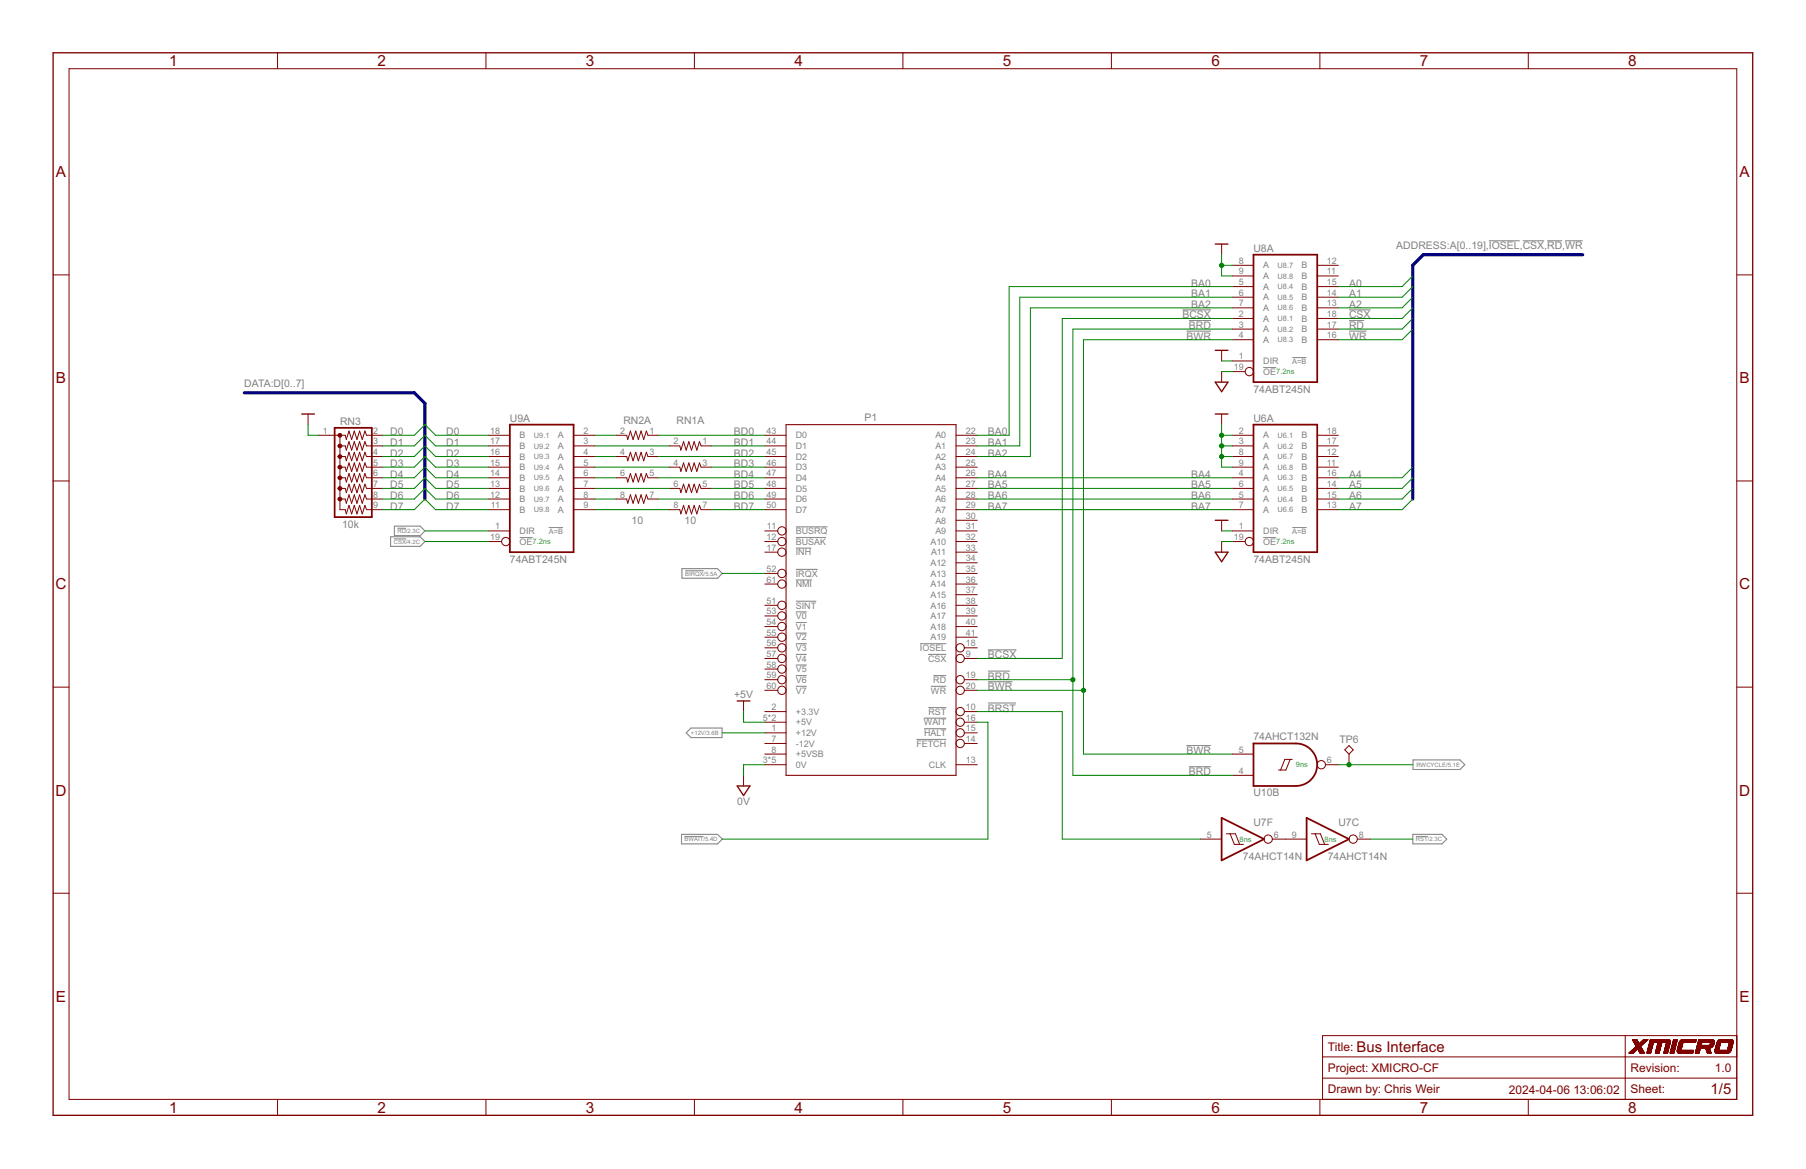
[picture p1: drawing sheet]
<svg xmlns="http://www.w3.org/2000/svg" width="432mm" height="279mm" viewBox="0 0 432 279" stroke-linecap="round" stroke-linejoin="round" font-family="sans-serif">
<g fill="none" stroke="#808080" stroke-width=".24">
<path d="M356 57.6h7.4M364.1 57.6h5.1M369.9 57.6h3.6M374.2 57.6h4.2M282.7 74.1h6.8M283.7 79.1h5.8M284.3 76.6h5.2M322.5 76.6h3.6M322.5 79.1h4.2M322.5 74.1h5.2M302 87.8h3.1M309 85.5h3.4"/>
<path d="M94.2 128.8h2.9M95 126.3h2.1M124.2 128.5h3.1M131.2 126.1h3.4M163.9 136.4h4.3M190.3 136.1h5.2M190.3 138.6h3.9M190.3 128.5h7.2M190.3 125.9h7.6M190.3 131h3.7M302 128.5h3.1M309 126.1h3.4"/>
<path d="M190.3 153.9h2.6M190.3 143.7h4.9M190.3 156.4h2.6M190.3 158.9h2.6M190.3 151.3h2.6M190.3 148.8h2.6M190.3 146.2h2.6M220 153.9h6.3M221.9 156.4h4.4M236.2 155.3h6.8M190.3 164h2.6M190.3 161.5h2.6"/>
<path d="M219.1 176.7h7.2M220.9 171.6h5.4M220.9 174.2h5.4M222 169.1h4.3M222.6 164h3.7M223.2 161.5h3.1M236.2 168h6.7M236.2 160.4h5.3M236.2 162.9h5.9M283.7 178.2h5.8M163.6 199.9h4.6M284.3 183.3h5.2"/>
<path d="M338.5 199.9h2.9"/>
</g>
<path d="M93.4 128.3h7.1l1.1 1.1-1.1 1.2h-7.1zM94.3 125.8h6.2l1.1 1.1-1.1 1.1h-6.2zM163 135.9h8.6l1.1 1.2-1.1 1.1h-8.6zM164.1 175.2l1.1-1.2h7.4v2.3h-7.4zM162.9 199.4h8.7l1.1 1.2-1.1 1.1h-8.7zM337.8 199.4h7l1.1 1.2-1.1 1.1h-7zM337.8 181.6h11.3l1.1 1.2-1.1 1.1h-11.3z" fill="none" stroke="#808080" stroke-width=".25"/>
<g fill="none" stroke="#800000" stroke-width=".24">
<path d="M16.5 16.4h398.7v246.4h-398.7zM66.4 12.6v3.8M116.2 12.6v3.8M166 12.6v3.8M215.9 12.6v3.8M265.7 12.6v3.8M315.6 12.6v3.8M365.4 12.6v3.8M292.1 58.3v2.6M12.7 65.7h3.8M294.6 68.5h5.1M294.6 71h5.1"/>
<path d="M294.6 73.6h5.1M294.6 66h5.1M294.6 63.4h5.1M294.6 76.1h5.1M294.6 78.7h5.1M314.9 68.5h5.1M314.9 71h5.1M314.9 73.6h5.1M314.9 66h5.1M314.9 63.4h5.1M314.9 76.1h5.1M314.9 78.7h5.1"/>
<path d="M415.2 65.7h3.9M73.7 99v2.5M292.1 83.7v2.6M292.1 88.8v2.5M292.1 99v2.5M294.6 86.3h5.1M294.6 88.8h3.1M294.6 81.2h5.1M314.9 81.2h5.1M12.7 115h3.8M76.2 104h6.3l.3 1.1 .6-2.1 .7 2.1 .6-2.1 .6 2.1 .7-2.1 .6 2.1 .6-2.1 .4 1h3.8M81.3 106.6h1.2l.3 1 .6-2 .7 2 .6-2 .6 2 .7-2 .6 2 .6-2 .4 1h3.8"/>
<path d="M81.3 109.1h1.2l.3 1 .6-2 .7 2 .6-2 .6 2 .7-2 .6 2 .6-2 .4 1h3.8M81.3 111.7h1.2l.3 1 .6-2.1 .7 2.1 .6-2.1 .6 2.1 .7-2.1 .6 2.1 .6-2.1 .4 1.1h3.8M81.3 114.2h1.2l.3 1 .6-2 .7 2 .6-2 .6 2 .7-2 .6 2 .6-2 .4 1h3.8M81.3 116.7h1.2l.3 1.1 .6-2.1 .7 2.1 .6-2.1 .6 2.1 .7-2.1 .6 2.1 .6-2.1 .4 1h3.8M81.3 119.3h1.2l.3 1 .6-2 .7 2 .6-2 .6 2 .7-2 .6 2 .6-2 .4 1h3.8M81.3 104v17.8h1.2l.3 1 .6-2 .7 2 .6-2 .6 2 .7-2 .6 2 .6-2 .4 1h3.8M116.8 104h5.1M116.8 106.6h5.1M116.8 109.1h5.1M116.8 111.7h5.1M116.8 114.2h5.1M116.8 116.7h5.1"/>
<path d="M116.8 119.3h5.1M137.1 104h5.1M137.1 106.6h5.1M137.1 109.1h5.1M137.1 111.7h5.1M137.1 114.2h5.1M137.1 116.7h5.1M137.1 119.3h5.1M147.3 104h2.5l.3 1.1 .6-2.1 .7 2.1 .6-2.1 .6 2.1 .7-2.1 .6 2.1 .6-2.1 .4 1h2.6M147.3 109.1h2.5l.3 1 .6-2 .7 2 .6-2 .6 2 .7-2 .6 2 .6-2 .4 1h2.6M147.3 114.2h2.5l.3 1 .6-2 .7 2 .6-2 .6 2 .7-2 .6 2 .6-2 .4 1h2.6M147.3 119.3h2.5l.3 1 .6-2 .7 2 .6-2 .6 2 .7-2 .6 2 .6-2 .4 1h2.6"/>
<path d="M160 106.6h2.5l.3 1 .6-2 .7 2 .6-2 .6 2 .7-2 .6 2 .6-2 .4 1h2.6M160 111.7h2.5l.3 1 .6-2.1 .7 2.1 .6-2.1 .6 2.1 .7-2.1 .6 2.1 .6-2.1 .4 1.1h2.6M160 116.7h2.5l.3 1.1 .6-2.1 .7 2.1 .6-2.1 .6 2.1 .7-2.1 .6 2.1 .6-2.1 .4 1h2.6M182.9 104h5M182.9 106.6h5M182.9 109.1h5M182.9 111.7h5M182.9 114.2h5M182.9 116.7h5M182.9 119.3h5M228.6 104h5.1M228.6 106.6h5.1"/>
<path d="M228.6 109.1h5.1M228.6 111.7h5.1M228.6 114.2h5.1M228.6 116.7h5.1M228.6 119.3h5.1M294.6 104h5.1M294.6 106.6h5.1M294.6 109.1h5.1M294.6 111.7h5.1M294.6 114.2h5.1M294.6 116.7h5.1M294.6 119.3h5.1"/>
<path d="M314.9 104h5.1M314.9 106.6h5.1M314.9 109.1h5.1M314.9 111.7h5.1M314.9 114.2h5.1M314.9 116.7h5.1M314.9 119.3h5.1M415.2 115h3.9M116.8 121.8h5.1M116.8 126.9h5.1M116.8 129.4h3.1M137.1 121.8h5.1"/>
<path d="M160 121.8h2.5l.3 1 .6-2 .7 2 .6-2 .6 2 .7-2 .6 2 .6-2 .4 1h2.6M182.9 121.8h5M182.9 126.9h3.1M182.9 129.4h3.1M182.9 132h3.1M182.9 137.1h3.1M182.9 139.6h3.1M228.6 121.8h5.1M228.6 124.4h5.1M228.6 126.9h5.1M228.6 129.4h5.1M228.6 132h5.1"/>
<path d="M228.6 134.5h5.1M228.6 137.1h5.1M228.6 139.6h5.1M292.1 124.4v2.5M292.1 129.4v2.6M294.6 121.8h5.1M294.6 126.9h5.1M294.6 129.4h3.1M314.9 121.8h5.1M182.9 154.8h3.1M182.9 144.7h3.1M182.9 157.4h3.1"/>
<path d="M182.9 159.9h3.1M182.9 152.3h3.1M182.9 149.8h3.1M182.9 147.2h3.1M228.6 144.7h5.1M228.6 142.1h5.1M228.6 152.3h5.1M228.6 149.8h5.1M228.6 147.2h5.1M230.6 154.8h3.1M230.6 157.4h3.1M12.7 164.2h3.8"/>
<path d="M177.8 167.5v2.6M182.9 175.2h5M182.9 177.7h5M182.9 165h3.1M182.9 162.5h3.1M182.9 172.6h5M182.9 170.1h5M230.6 175.2h3.1M230.6 177.7h3.1M230.6 165h3.1M230.6 162.5h3.1M230.6 172.6h3.1"/>
<path d="M230.6 170.1h3.1M321.5 179.2l1-1 1.1 1-1.1 1zM415.2 164.2h3.9M177.8 185.3v2.6M182.9 182.8h5M182.9 180.2h5M228.6 182.8h5.1M293.2 199.3h2.2l1 2.5M294.1 199.3l1 2.5h2.2M294.6 180.2h5.1M294.6 185.3h5.1M308.5 181.5l-1.1 2.5h-1.7"/>
<path d="M309 181.5h-1.8l-1 2.5M313.5 199.3h2.2l1 2.5M314.4 199.3l1 2.5h2.2M316.9 182.8h3.1M322.5 180.2v2.6M12.7 213.5h3.8M287 200.6h5.1M304.2 200.6h8.2M324.5 200.6h3.1M415.2 213.5h3.9M316.2 252.6h99M316.2 257.7h99"/>
<path d="M388.6 247.5v15.3M390.3 248.5l1.1 .1M390.4 248.6h1M390.4 248.6l1.1 .1M390.4 248.7h1.1M390.5 248.8h1M390.5 251.7h-1l1.7-1.6-.9-1.6h1.1l.5 1 1.1-1h1l-1.8 1.6 1 1.6h-1.1l-.5-1-1.1 1M390.5 248.8l1.1 .1M390.5 251.6l-1 .1M390.5 248.9h1.1M390.6 248.9l1 .1M390.6 251.6h-1"/>
<path d="M390.6 249h1M390.6 250.7h2M390.6 249l1.1 .1M390.7 251.5h-1M390.7 249.1h1M390.7 250.6h1.8M390.7 249.2h1.1M390.7 249.2l1.1 .1M390.8 251.4l-1.1 .1M390.8 250.5h1.7M390.8 249.3h1M390.8 249.3l1 .1"/>
<path d="M390.8 251.4h-1M390.8 249.4h1.1M390.9 251.3l-1 .1M390.9 249.5h2M390.9 250.4h1.5M390.9 249.5h1.9M390.9 251.3h-1M391 250.3h1.4M391 251.2h-1M391 250.3h1.3M391 249.8h1.6M391.1 251.1l-1 .1"/>
<path d="M391.1 249.8h1.4M391.1 250.2h1.2M391.1 251.1h-1M391.1 250h1.3M391.2 251l-1 .1M391.2 250.2h1.1M391.2 250h1.1M391.2 250.1h1.1M391.2 251h-1M391.3 250.9l-1 .1M391.4 250.8l-1 .1M391.5 250.8h-1.1"/>
<path d="M391.5 250.7l-1 .1M391.6 250.7h1M391.6 250.8h1.1M391.6 250.8l1.1 .1M391.7 250.9h1M391.7 251h1.1M391.8 251h1M391.8 251.1h1M391.8 251.1l1.1 .1M391.9 251.2h1M391.9 251.3h1M391.9 251.3h1.1"/>
<path d="M391.9 251.4h1.1M392 251.4l1 .1M392 251.5h1.1M392 251.6h1.1M392.1 251.6l1 .1M392.5 249.9h-1.4M392.6 250.7h-2M392.6 249.7h-1.6M392.7 249.7h-1.7M392.8 249.6h-1.9M393 249.4h-1.1M393 249.3l-1 .1"/>
<path d="M393.1 249.3h-1M393.1 249.2l-1 .1M393.2 249.2h-1M393.3 249.1l-1 .1M393.4 249l-1.1 .1M393.4 249h-1M393.5 248.9l-1 .1M393.6 248.9h-1.1M393.6 248.8l-1 .1M393.7 248.8h-1M393.8 248.7h-1.1M393.8 251.5h.9"/>
<path d="M393.8 248.6l-1 .1M393.8 251.4h.9M393.9 251.3h.9M393.9 248.6h-1.1M393.9 251.2h.9M393.9 251h.9M393.9 248.5l-1 .1M394 250.8h.9M394 250.6h.9M394.1 250.5h.8M394.1 250.4h.9M394.1 250.3h.9"/>
<path d="M394.1 250.2h.9M394.2 250.1h.9M394.2 250h.9M394.2 249.9h.9M394.3 249.7h.9M394.3 249.6h.9M394.3 249.5h.9M394.4 249.4h.8M394.4 249.3h.9M394.4 249.2h.9M394.4 249h5M394.5 249h4.9"/>
<path d="M394.5 248.9h4.9M394.5 248.8l4.9 .1M394.5 248.8h4.8M394.5 248.7h4.8M394.5 248.6l4.8 .1M394.6 248.6h4.6M394.6 248.5h4.5M394.6 248.5l-.8 3.2h.9l.6-2.5M394.7 251.6l-.9 .1M394.7 251.6h-.9M394.7 251.4h-.9M394.8 251.1l-.9 .1"/>
<path d="M394.8 251.1h-.9M394.8 251h-.9M394.9 250.9h-.9M394.9 250.7l-.9 .1M394.9 250.7h-.9M395 250.5h-.9M395 250.4h-.9M395 250.3h-.9M395.1 250h-.9M395.1 249.8l-.9 .1M395.2 249.8h-.9M395.2 249.6h-.9"/>
<path d="M395.3 249.3l-.9 .1M395.3 249.2h-.9M395.8 251.6h.9M395.9 251.4h.8M395.9 251.3h.9M395.9 251.1h.9M396 251h.9M396 250.9h.9M396 250.7h.9M396.1 250.5h.9M396.1 250.4h.9M396.1 250.3h.9"/>
<path d="M396.2 250.3h.8M396.2 250.1h.9M396.2 250h.9M396.3 249.9h.9M396.3 249.8h.9M396.3 249.7h.9M396.3 249.6h.9M396.4 249.4h.9M396.4 249.3h.9M396.4 249.2h.9M396.5 249.2l-.7 2.5h.9M396.7 251.5h-.9"/>
<path d="M396.7 251.4l-.9 .1M396.8 251.3h-.9M396.8 251.2h-.9M396.9 251l-.9 .1M396.9 250.8l-.9 .1M396.9 250.8h-.9M397 250.6l-1 .1M397 250.5l-.9 .1M397 250.4h-.9M397.1 250.2h-.9M397.1 250.1h-.9M397.1 250h-.9"/>
<path d="M397.2 249.9h-1M397.2 249.7h-.9M397.2 249.5l-.9 .1M397.3 249.5h-.9M397.3 249.2l-.9 .1M397.3 249.2l-.6 2.5M397.8 251.7h.9M397.8 251.6h.9M397.9 251.4h.9M397.9 251.2h.9M398 251.1h.8M398 251h.9"/>
<path d="M398.1 250.7h.8M398.1 250.5h.9M398.2 250.3h.8M398.2 250.3h.9M398.3 250h.8M398.3 249.8h.9M398.3 249.7h.9M398.4 249.6h.8M398.4 249.3h.9M398.5 249.2h.8M398.7 251.5h-.9M398.8 251.4l-.9 .1"/>
<path d="M398.8 251.3h-.9M398.8 251.2h-.9M398.9 251l-.9 .1M398.9 248.5h.2M398.9 250.9h-.9M398.9 250.8h-.9M399 250.6l-.9 .1M399 250.5l-.9 .1M399 250.4h-.9M399.1 250.2h-.9M399.1 248.5h.1M399.1 250.1h-.9"/>
<path d="M399.1 250h-.8M399.1 248.5l.1 .1M399.2 249.9h-.9M399.2 249.7h-.9M399.2 248.6l.1 .1M399.3 249.5h-.9M399.3 249.4h-.9M399.3 248.7v.1M399.3 249.2l-.9 .1M399.3 249.1l-4.9 .1M399.3 248.8l.1 .1M399.4 249.1l-.7 2.6h-.9l.7-2.5"/>
<path d="M399.4 251.5h.8M399.4 248.9v.2M399.4 251.5h.9M399.4 251.4h.9M399.4 251.3h.9M399.4 251.2h.9M399.5 251.1h.9M399.5 250.9h.9M399.5 250.8h.9M399.6 250.7h.9M399.6 250.6h.9M399.6 250.4h.9"/>
<path d="M399.7 250.3h.9M399.7 250.2h.9M399.7 250.1h.9M399.8 250h.8M399.8 249.9h.9M399.8 249.7h.9M399.9 249.5h.8M399.9 249.5h.9M399.9 249.4h.9M399.9 249.3h.9M400 249.1h.9M400 249h.9"/>
<path d="M400 248.9h.9M400.1 248.8h.9M400.1 248.6h.9M400.2 248.5h.8l-.8 3.2h-.9zM400.2 251.6l-.9 .1M400.2 251.6h-.8M400.3 251.3l-.9 .1M400.3 251.1l-.8 .1M400.4 251.1h-.9M400.4 251h-.9M400.4 250.9h-.9M400.5 250.7h-.9"/>
<path d="M400.5 250.5h-.9M400.5 250.4h-.9M400.6 250.3h-.9M400.6 250h-.8M400.7 249.8l-.9 .1M400.7 249.8h-.9M400.7 249.6h-.8M400.8 249.3l-.9 .1M400.9 249.2h-.9M400.9 249.1h-.9M400.9 248.9l-.9 .1M401 248.7h-.9"/>
<path d="M401 251.2v.1M401 251h3.9l-.2 .7-3.5-.1M401 251.3h3.8M401 251.2h3.8M401 251h.9M401 248.5l-.9 .1M401 251.3v.1M401 251v.2M401 251.4h3.8M401 251.4l.1 .1M401.1 251.4h3.7M401.1 251.5h3.7"/>
<path d="M401.1 250.7h.9M401.1 251.5l.1 .1M401.1 251.6h3.6M401.1 250.5h.9M401.2 250.5h.8M401.2 251.6h3.5M401.2 250.3h.9M401.2 250.1h.9M401.3 250.1h.8M401.3 249.9h.9M401.3 249.8h.9M401.4 249.7h.9"/>
<path d="M401.4 249.5h.9M401.4 249.4h.9M401.4 249.3h.9M401.4 249.3l-.4 1.7M401.5 249.2h.9M401.5 249.1l-.1 .2M401.6 249h3.8M401.6 249l-.1 .1M401.7 248.8h3.7M401.7 248.8l-.1 .2M401.7 248.8h3.8M401.8 248.7h3.7"/>
<path d="M401.9 248.6h3.6M401.9 250.9l-.9 .1M401.9 248.6l-.2 .2M402 250.8l-1 .1M402 250.8h-.9M402 250.6h-.9M402.1 250.4l-.9 .1M402.1 250.4h-.9M402.1 250.3h-.9M402.1 248.5h3.5l-.2 .7h-3.9M402.1 250.2h-.9M402.2 250h-.9"/>
<path d="M402.2 249.8h-.9M402.3 249.7h-1M402.3 249.6h-.9M402.3 248.5l-.4 .1M402.3 249.5l-.9 .1M402.3 249.3l-.9 .1M402.4 249.2h-.9M402.4 249.2l-.5 1.8M404.8 251.3l-3.8 .1M404.9 251.1l-3.9 .1M404.9 251.1h-3.9M405.3 251.7h.9"/>
<path d="M405.4 251.6h.9M405.4 249l-3.9 .1M405.4 251.4h.9M405.4 248.9h-3.8M405.5 251.2h.9M405.5 251.1h.9M405.5 248.7h-3.7M405.5 251h.9M405.5 248.5l-3.5 .1M405.6 250.9h.8M405.6 250.7h.9M405.8 249.8h3.9"/>
<path d="M405.8 249.8h.9M405.9 249.7h.9M405.9 249.6h.9M405.9 249.5h.9M405.9 249.4h.9M406 249.3h.8M406 249.3h.9M406 249.1h3.9M406 249h3.9M406.1 248.9h3.8M406.1 248.8l3.8 .1M406.1 248.8h3.8"/>
<path d="M406.1 248.7h3.7M406.1 248.6l3.7 .1M406.1 248.6h3.6M406.2 248.5l3.5 .1M406.2 248.5l-.9 3.2h.9l.3-1.2M406.2 248.5h3.4M406.2 248.5l.7 .7-.2 .7M406.3 251.5h-.9M406.3 251.4l-.9 .1M406.3 251.4h-.9M406.3 251.3h-.9M406.4 251.2h-.9"/>
<path d="M406.4 251l-.9 .1M406.4 251h-.9M406.5 250.8h-.9M406.5 250.7h-.9M406.5 250.6l-.9 .1M406.5 250.5l-.9 .1M406.8 249.7h-1M406.8 249.5l-.9 .1M406.8 249.3l-.8 .1M406.9 249.2h-.9M407.8 250.5h.9M407.8 250.6h.9"/>
<path d="M407.9 250.7h.8M407.9 250.7h.9M407.9 250.8h.9M407.9 250.9l1 .1M408 251h.9M408 251.1h.9M408.1 251.2h.9M408.1 251.3h.9M408.1 251.4h.9M408.1 251.4l.9 .1M408.2 251.5h.9M408.2 251.6h.9"/>
<path d="M408.2 251.6l.9 .1M408.9 250.5h-.2l.4 1.2h-.9l-.4-1.2M408.9 250.5h-3.2M408.9 249.5h.9M409 249.3h.8M409 249.2h.9M409 249.2l-.2 .7M409.1 250.4l-3.4 .1M409.2 250.4h-3.5M409.2 250.4l-.3 .1M409.3 250.3h-3.6M409.3 248.5l.5 .2"/>
<path d="M409.3 250.3l-.1 .1M409.4 250.2h-3.7M409.4 250.1h-3.7M409.5 250.1h-3.7M409.5 250.1l-.2 .2M409.6 250h-3.8M409.6 249.9h-3.8M409.7 249.9l-.2 .2M409.7 249.8h-.9M409.7 249.8v.1M409.7 249.7h-.8M409.7 249.7v.1"/>
<path d="M409.8 249.6h-.9M409.8 248.7l.1 .2M409.8 249.4h-.9M409.8 249.3l-.9 .1M409.9 249.2l-.9 .1M409.9 249.3l-.2 .4M409.9 249l-3.9 .1M409.9 248.9h-3.8M409.9 248.9v.2M409.9 249.1v.2M410 251.2v.2M410 251h3.9"/>
<path d="M410 251h.9M410 251v.2M410 251.4l.1 .1M410.1 250.9l-.1 .1M410.1 251.5h.1M410.1 250.7h.9M410.1 251.5v.1M410.1 251.6h3.4M410.1 250.5h.9M410.1 251.6h.1M410.2 250.5h.9M410.2 251.6h3.2"/>
<path d="M410.2 250.3h.9M410.2 251.6l.1 .1M410.2 250.2h.9M410.3 250h.9M410.3 251.7h2.9M410.3 251.7h.1M410.4 249.8h.8M410.4 249.7h.8M410.4 249.6h.9M410.4 249.5h.9M410.5 249.3h.9M410.5 249.3l-.4 1.6"/>
<path d="M410.5 249.1h3.9M410.6 249.1h3.8M410.6 249.1l-.1 .2M410.7 248.9l-.1 .2M410.9 248.7h3.4M410.9 248.6h3.4M411 250.8l-.9 .1M411 248.6l-.3 .3M411 250.8h-.9M411 250.7h-.9M411 250.6l-.9 .1M411 248.6h3.2"/>
<path d="M411 250.5l-.9 .1M411.1 250.4h-.9M411.1 250.3h-.9M411.1 248.5h3M411.1 250.1l-.8 .1M411.2 250.1h-.9M411.2 249.9h-.9M411.2 249.8l-.9 .1M411.3 249.7h-.9M411.3 249.6h-.9M411.3 249.4h-.9M411.3 248.5l-.3 .1"/>
<path d="M411.4 249.3l-.9 .1M411.4 249.2h-.9M411.5 248.5l-.6 2.5M413 250.9h.9M413.1 250.8h.9M413.1 250.6h.9M413.1 250.5h.9M413.2 250.4h.9M413.2 250.3h.9M413.2 250.2h.9M413.3 250.1h.8M413.3 250h.9"/>
<path d="M413.3 249.9h.9M413.4 249.7h.9M413.4 249.5h.9M413.4 249.4h.9M413.4 251.6l-.2 .1M413.5 249.3h.8M413.5 249.3h.9M413.5 249.2l-.5 1.8M413.6 251.5h-3.5M413.6 251.5l-.2 .1M413.6 251.4l-3.5 .1M413.7 251.4h-3.6"/>
<path d="M413.7 251.4l-.1 .1M413.7 251.3l-3.7 .1M413.7 251.3h-3.7M413.8 251.2h-3.8M413.8 251.2l-.1 .2M413.8 251.1l-3.8 .1M413.9 251.1h-3.9M413.9 251.1l-.1 .1M413.9 251h-.9M413.9 250.9l-.9 .1M413.9 250.9v.2M414 248.5l.3 .1"/>
<path d="M414 250.7l-.9 .1M414 250.7h-.9M414 250.5h-.8M414.1 250.4h-.9M414.1 250.3h-.9M414.1 250.2h-.9M414.2 250h-.9M414.2 249.8l-.9 .1M414.2 249.8h-.9M414.3 249.7h-.9M414.3 249.6h-.9M414.3 249.5l-.9 .1"/>
<path d="M414.3 248.6v.1M414.3 249.4h-.9M414.3 248.7h-3.5M414.3 248.7l.1 .1M414.4 248.8h-3.6M414.4 249.2l-.5 1.7M414.4 249.2h-.9M414.4 249h-3.8M414.4 248.9l-3.8 .1M414.4 248.9h-3.7M414.4 248.8l-3.7 .1M414.4 249.1v.1"/>
<path d="M414.4 248.8v.3M415.2 247.5h-99v15.3M66.4 262.8v3.8M116.2 262.8v3.8M166 262.8v3.8M215.9 262.8v3.8M265.7 262.8v3.8M315.6 262.8v3.8M365.4 262.8v3.8"/>
<circle cx="298.7" cy="88.8" r=".99"/>
<circle cx="120.9" cy="129.4" r=".99"/>
<circle cx="186.9" cy="137.1" r=".99"/>
<circle cx="186.9" cy="139.6" r=".99"/>
<circle cx="186.9" cy="129.4" r=".99"/>
<circle cx="186.9" cy="126.9" r=".99"/>
<circle cx="186.9" cy="132" r=".99"/>
<circle cx="298.7" cy="129.4" r=".99"/>
<circle cx="186.9" cy="159.9" r=".99"/>
<circle cx="186.9" cy="149.8" r=".99"/>
<circle cx="186.9" cy="157.4" r=".99"/>
<circle cx="186.9" cy="152.3" r=".99"/>
<circle cx="186.9" cy="154.8" r=".99"/>
<circle cx="186.9" cy="147.2" r=".99"/>
<circle cx="186.9" cy="144.7" r=".99"/>
<circle cx="229.6" cy="154.8" r=".99"/>
<circle cx="229.6" cy="157.4" r=".99"/>
<circle cx="186.9" cy="165" r=".99"/>
<circle cx="186.9" cy="162.5" r=".99"/>
<circle cx="229.6" cy="172.6" r=".99"/>
<circle cx="229.6" cy="165" r=".99"/>
<circle cx="229.6" cy="162.5" r=".99"/>
<circle cx="229.6" cy="170.1" r=".99"/>
<circle cx="229.6" cy="177.7" r=".99"/>
<circle cx="229.6" cy="175.2" r=".99"/>
<circle cx="315.9" cy="182.8" r=".99"/>
<circle cx="303.2" cy="200.6" r=".99"/>
<circle cx="323.5" cy="200.6" r=".99"/>
</g>
<path d="M12.7 12.6h406.4v254h-406.4zM290.6 58.3h3M72.1 99h3.1M290.6 83.7h3M290.6 91.3h3l-1.5 2.3zM290.6 99h3M290.6 132h3l-1.5 2.3zM290.6 124.4h3M176.3 167.5h3M176.3 187.9h3l-1.5 2.2z" fill="none" stroke="#800000" stroke-width=".32"/>
<path d="M187.9 101.5h40.7v83.8h-40.7z" fill="none" stroke="#800000" stroke-width=".25"/>
<path d="M299.7 60.9h15.2v30.4h-15.2zM80 102.3h8.9v21.3h-8.9zM121.9 101.5h15.2v30.5h-15.2zM299.7 101.5h15.2v30.5h-15.2zM299.7 177.7h10.2a5.1 5.1 0 0 1 5 5.1 5.1 5.1 0 0 1-5 5.1h-10.2zM292.1 195.5l10.1 5.1-10.1 5zM312.4 195.5l10.1 5.1-10.1 5z" fill="none" stroke="#800000" stroke-width=".42"/>
<g fill="#800000" stroke="#800000" stroke-width=".24">
<path d="M80.9 119a.46 .46 0 0 1 .7 0 .46 .46 0 0 1-.2 .7 .46 .46 0 0 1-.6-.4h.5h-.5z" fill-rule="evenodd"/>
<path d="M80.9 116.5a.46 .46 0 0 1 .7-.1 .46 .46 0 0 1-.2 .8 .46 .46 0 0 1-.6-.5l.5 .1-.5-.1z" fill-rule="evenodd"/>
<path d="M80.9 114a.46 .46 0 0 1 .7-.1 .46 .46 0 0 1-.2 .7 .46 .46 0 0 1-.6-.4h.5h-.5z" fill-rule="evenodd"/>
<path d="M80.9 111.4a.46 .46 0 0 1 .7 0 .46 .46 0 0 1-.2 .7 .46 .46 0 0 1-.6-.4h.5h-.5z" fill-rule="evenodd"/>
<path d="M80.9 108.9a.46 .46 0 0 1 .7 0 .46 .46 0 0 1-.2 .7 .46 .46 0 0 1-.6-.5l.5 .1-.5-.1z" fill-rule="evenodd"/>
<path d="M80.9 106.4a.46 .46 0 0 1 .7-.1 .46 .46 0 0 1-.2 .7 .46 .46 0 0 1-.6-.4h.5h-.5z" fill-rule="evenodd"/>
<path d="M80.9 103.8a.46 .46 0 0 1 .7 0 .46 .46 0 0 1-.2 .7 .46 .46 0 0 1-.6-.5l.5 .1-.5-.1z" fill-rule="evenodd"/>
</g>
<path d="M378.4 60.9h-38.1l-2.5 2.5v55.9M58.4 93.9h40.7l2.5 2.5v22.9" fill="none" stroke="#000080" stroke-width=".76"/>
<g fill="none" stroke="#008000" stroke-width=".24">
<path d="M292.1 60.9v5.1h2.5M292.1 63.4h2.5M294.6 73.6h-48.2v35.5h-12.7M294.6 71h-50.8v35.6h-10.1M294.6 68.5h-53.3v35.5h-7.6M294.6 78.7h-38.1v106.6h38.1M294.6 76.1h-40.6v81.3h-20.3M337.8 71l-2.6 2.6h-15.2M337.8 68.5l-2.6 2.5h-15.2M337.8 66l-2.6 2.5h-15.2M337.8 76.1l-2.6 2.6h-15.2M337.8 78.7l-2.6 2.5h-15.2"/>
<path d="M337.8 73.6l-2.6 2.5h-15.2M292.1 86.3h2.5M292.1 88.8h2.5M294.6 81.2h-35.5v99h35.5M73.7 101.5v2.5h2.5M91.4 119.3h7.7l2.5-2.6 2.5 2.6h12.7M91.4 116.7h7.7l2.5-2.5 2.5 2.5h12.7M91.4 114.2h7.7l2.5-2.5 2.5 2.5h12.7M91.4 104h7.7l2.5-2.5 2.5 2.5h12.7M91.4 111.7h7.7l2.5-2.6 2.5 2.6h12.7M91.4 109.1h7.7l2.5-2.5 2.5 2.5h12.7M91.4 106.6h7.7l2.5-2.6 2.5 2.6h12.7"/>
<path d="M142.2 119.3h5.1M142.2 116.7h17.8M142.2 114.2h5.1M142.2 104h5.1M142.2 111.7h17.8M142.2 109.1h5.1M142.2 106.6h17.8M157.5 119.3h25.4M157.5 114.2h25.4M157.5 104h25.4M157.5 109.1h25.4M170.2 116.7h12.7"/>
<path d="M170.2 111.7h12.7M170.2 106.6h12.7M233.7 119.3h60.9M233.7 116.7h60.9M233.7 114.2h60.9M292.1 104h2.5M292.1 101.5v10.2h2.5M292.1 109.1h2.5M292.1 106.6h2.5M337.8 119.3l-2.6 2.5h-15.2M337.8 116.7l-2.6 2.6h-15.2M337.8 114.2l-2.6 2.5h-15.2"/>
<path d="M337.8 111.7l-2.6 2.5h-15.2M91.4 121.8h7.7l2.5-2.5 2.5 2.5h12.7M101.6 126.9h15.2M101.6 129.4h15.2M142.2 121.8h17.8M170.2 121.8h12.7M172.7 137.1h10.2M233.7 121.8h60.9M292.1 126.9h2.5M292.1 129.4h2.5M172.7 175.2h10.2M177.8 170.1v2.5h5.1"/>
<path d="M233.7 172.6h2.5v28h-63.5M233.7 170.1h20.3v30.5h33M233.7 162.5h22.8M233.7 165h25.4M182.9 182.8h-5.1v2.5M320 182.8h17.8M327.6 200.6h10.2"/>
</g>
<g fill="#008000" stroke="#008000" stroke-width=".24">
<circle cx="292.1" cy="63.4" r=".51"/>
<circle cx="292.1" cy="109.1" r=".51"/>
<circle cx="292.1" cy="106.6" r=".51"/>
<circle cx="292.1" cy="104" r=".51"/>
<circle cx="256.5" cy="162.5" r=".51"/>
<circle cx="259.1" cy="165" r=".51"/>
<circle cx="322.5" cy="182.8" r=".51"/>
</g>
<g font-size="4.1" fill="#800000">
<text x="40.4" y="15.8">1</text>
<text x="90.3" y="15.8">2</text>
<text x="140.1" y="15.8">3</text>
<text x="189.9" y="15.8">4</text>
<text x="239.8" y="15.8">5</text>
<text x="289.6" y="15.8">6</text>
<text x="339.5" y="15.8">7</text>
<text x="389.3" y="15.8">8</text>
<text x="13.4" y="42.4">A</text>
<text x="415.9" y="42.4">A</text>
<text x="13.4" y="91.6">B</text>
<text x="415.9" y="91.6">B</text>
<text x="13.3" y="140.9">C</text>
<text x="415.8" y="140.9">C</text>
<text x="13.3" y="190.2">D</text>
<text x="415.8" y="190.2">D</text>
<text x="13.4" y="239.4">E</text>
<text x="415.9" y="239.4">E</text>
<text x="40.4" y="266">1</text>
<text x="90.3" y="266">2</text>
<text x="140.1" y="266">3</text>
<text x="189.9" y="266">4</text>
<text x="239.8" y="266">5</text>
<text x="289.6" y="266">6</text>
<text x="339.5" y="266">7</text>
<text x="389.3" y="266">8</text>
</g>
<g font-size="4" fill="#800000">
<text x="324.3" y="251.3">Bus Interface</text>
<text x="409" y="261.5">1/5</text>
</g>
<g font-size="3.2" fill="#800000">
<text x="317.5" y="251.1">Title:</text>
<text x="317.5" y="256.2">Project: XMICRO-CF</text>
<text x="389.9" y="256.2">Revision:</text>
<text x="410" y="256.2">1.0</text>
<text x="317.5" y="261.2">Drawn by: Chris Weir</text>
<text x="360.8" y="261.5">2024-04-06</text>
<text x="376.2" y="261.5">13:06:02</text>
<text x="389.9" y="261.2">Sheet:</text>
</g>
<g font-size="2.8" fill="#808080">
<text x="333.8" y="59.6">ADDRESS:A[0..19],IOSEL,CSX,RD,WR</text>
<text x="299.7" y="60.2">U8A</text>
<text x="284.8" y="71">BA1</text>
<text x="284.8" y="68.5">BA0</text>
<text x="322.5" y="71">A1</text>
<text x="322.5" y="68.5">A0</text>
<text x="282.7" y="76.1">BCSX</text>
<text x="284.8" y="73.6">BA2</text>
<text x="322.5" y="73.6">A2</text>
<text x="322.5" y="76.1">CSX</text>
<text x="283.6" y="81.2">BWR</text>
<text x="284.3" y="78.6">BRD</text>
<text x="322.5" y="78.6">RD</text>
<text x="322.5" y="81.2">WR</text>
<text x="58.4" y="92.6">DATA:D[0..7]</text>
<text x="299.7" y="93.9">74ABT245N</text>
<text x="81.3" y="101.5">RN3</text>
<text x="121.9" y="100.9">U9A</text>
<text x="149" y="101.2">RN2A</text>
<text x="161.7" y="101.2">RN1A</text>
<text x="206.7" y="100.7">P1</text>
<text x="299.7" y="100.9">U6A</text>
<text x="93.3" y="104">D0</text>
<text x="93.3" y="106.6">D1</text>
<text x="106.7" y="104">D0</text>
<text x="106.7" y="106.6">D1</text>
<text x="175.5" y="104">BD0</text>
<text x="175.5" y="106.6">BD1</text>
<text x="236.2" y="106.6">BA1</text>
<text x="236.2" y="104">BA0</text>
<text x="93.3" y="109.1">D2</text>
<text x="93.3" y="111.7">D3</text>
<text x="106.7" y="109.1">D2</text>
<text x="106.7" y="111.7">D3</text>
<text x="175.5" y="109.1">BD2</text>
<text x="175.5" y="111.7">BD3</text>
<text x="236.2" y="109.1">BA2</text>
<text x="93.3" y="114.2">D4</text>
<text x="93.3" y="116.7">D5</text>
<text x="93.3" y="119.3">D6</text>
<text x="106.7" y="114.2">D4</text>
<text x="106.7" y="116.7">D5</text>
<text x="106.7" y="119.3">D6</text>
<text x="175.5" y="114.2">BD4</text>
<text x="175.5" y="119.3">BD6</text>
<text x="175.5" y="116.7">BD5</text>
<text x="236.2" y="114.2">BA4</text>
<text x="236.2" y="116.7">BA5</text>
<text x="236.2" y="119.3">BA6</text>
<text x="284.8" y="114.2">BA4</text>
<text x="284.8" y="116.7">BA5</text>
<text x="284.8" y="119.3">BA6</text>
<text x="322.5" y="119.3">A6</text>
<text x="322.5" y="116.7">A5</text>
<text x="322.5" y="114.2">A4</text>
<text x="93.3" y="121.8">D7</text>
<text x="106.7" y="121.8">D7</text>
<text x="151" y="125.1">10</text>
<text x="163.7" y="125.1">10</text>
<text x="175.5" y="121.8">BD7</text>
<text x="236.2" y="121.8">BA7</text>
<text x="284.8" y="121.8">BA7</text>
<text x="322.5" y="121.8">A7</text>
<text x="81.8" y="126.1">10k</text>
<text x="121.9" y="134.5">74ABT245N</text>
<text x="299.7" y="134.5">74ABT245N</text>
<text x="236.2" y="157.4">BCSX</text>
<text x="175.5" y="166.8">+5V</text>
<text x="236.2" y="162.5">BRD</text>
<text x="236.2" y="165">BWR</text>
<text x="236.2" y="170.1">BRST</text>
<text x="299.7" y="176.9">74AHCT132N</text>
<text x="320.2" y="177.7">TP6</text>
<text x="283.6" y="180.2">BWR</text>
<text x="284.3" y="185.3">BRD</text>
<text x="299.7" y="190.3">U10B</text>
<text x="176.3" y="192.4">0V</text>
<text x="299.7" y="197.4">U7F</text>
<text x="320" y="197.4">U7C</text>
<text x="297.2" y="205.6">74AHCT14N</text>
<text x="317.5" y="205.6">74AHCT14N</text>
</g>
<g font-size="2.4" fill="#808080">
<text x="296.2" y="65.6">9</text>
<text x="296.2" y="63.1">8</text>
<text x="302" y="64.2">A</text>
<text x="311.2" y="64.2">B</text>
<text x="317.3" y="65.6">11</text>
<text x="317.3" y="63.1">12</text>
<text x="296.2" y="68.1">5</text>
<text x="296.2" y="70.7">6</text>
<text x="302" y="69.3">A</text>
<text x="302" y="71.8">A</text>
<text x="302" y="66.7">A</text>
<text x="311.2" y="69.3">B</text>
<text x="311.2" y="71.8">B</text>
<text x="311.2" y="66.7">B</text>
<text x="317.3" y="68.1">15</text>
<text x="317.3" y="70.7">14</text>
<text x="296.2" y="73.2">7</text>
<text x="296.2" y="75.8">2</text>
<text x="302" y="74.3">A</text>
<text x="302" y="76.9">A</text>
<text x="311.2" y="74.3">B</text>
<text x="311.2" y="76.9">B</text>
<text x="317.3" y="73.2">13</text>
<text x="317.3" y="75.8">18</text>
<text x="296.2" y="78.3">3</text>
<text x="296.2" y="80.8">4</text>
<text x="302" y="79.4">A</text>
<text x="302" y="81.9">A</text>
<text x="311.2" y="79.4">B</text>
<text x="311.2" y="81.9">B</text>
<text x="317.3" y="78.3">17</text>
<text x="317.3" y="80.8">16</text>
<text x="295" y="88.4">19</text>
<text x="296.2" y="85.9">1</text>
<text x="302" y="87">DIR</text>
<text x="302" y="89.6">OE</text>
<text x="77.2" y="103.7">1</text>
<text x="89.2" y="103.7">2</text>
<text x="89.2" y="106.2">3</text>
<text x="117.2" y="103.7">18</text>
<text x="117.2" y="106.2">17</text>
<text x="124.2" y="104.8">B</text>
<text x="124.2" y="107.3">B</text>
<text x="133.4" y="104.8">A</text>
<text x="133.4" y="107.3">A</text>
<text x="139.5" y="103.7">2</text>
<text x="139.5" y="106.2">3</text>
<text x="148.3" y="103.7">2</text>
<text x="155.3" y="103.7">1</text>
<text x="161" y="106.2">2</text>
<text x="168" y="106.2">1</text>
<text x="183.2" y="103.7">43</text>
<text x="183.2" y="106.2">44</text>
<text x="190.3" y="104.8">D0</text>
<text x="190.3" y="107.3">D1</text>
<text x="223.6" y="104.8">A0</text>
<text x="223.6" y="107.3">A1</text>
<text x="230.9" y="103.7">22</text>
<text x="230.9" y="106.2">23</text>
<text x="296.2" y="103.7">2</text>
<text x="296.2" y="106.2">3</text>
<text x="302" y="104.8">A</text>
<text x="302" y="107.3">A</text>
<text x="311.2" y="104.8">B</text>
<text x="311.2" y="107.3">B</text>
<text x="317.3" y="103.7">18</text>
<text x="317.3" y="106.2">17</text>
<text x="89.2" y="108.8">4</text>
<text x="89.2" y="111.3">5</text>
<text x="89.2" y="113.8">6</text>
<text x="117.2" y="108.8">16</text>
<text x="117.2" y="111.3">15</text>
<text x="117.2" y="113.8">14</text>
<text x="124.2" y="109.9">B</text>
<text x="124.2" y="112.4">B</text>
<text x="133.4" y="109.9">A</text>
<text x="133.4" y="112.4">A</text>
<text x="139.5" y="108.8">4</text>
<text x="139.5" y="111.3">5</text>
<text x="139.5" y="113.8">6</text>
<text x="148.3" y="108.8">4</text>
<text x="148.3" y="113.8">6</text>
<text x="155.3" y="108.8">3</text>
<text x="155.3" y="113.8">5</text>
<text x="161" y="111.3">4</text>
<text x="168" y="111.3">3</text>
<text x="183.2" y="108.8">45</text>
<text x="183.2" y="111.3">46</text>
<text x="183.2" y="113.8">47</text>
<text x="190.3" y="109.9">D2</text>
<text x="190.3" y="112.4">D3</text>
<text x="223.6" y="109.9">A2</text>
<text x="223.6" y="112.4">A3</text>
<text x="230.9" y="108.8">24</text>
<text x="230.9" y="111.3">25</text>
<text x="230.9" y="113.8">26</text>
<text x="296.2" y="113.8">4</text>
<text x="296.2" y="108.8">8</text>
<text x="296.2" y="111.3">9</text>
<text x="302" y="109.9">A</text>
<text x="302" y="112.4">A</text>
<text x="311.2" y="109.9">B</text>
<text x="311.2" y="112.4">B</text>
<text x="317.3" y="113.8">16</text>
<text x="317.3" y="108.8">12</text>
<text x="317.3" y="111.3">11</text>
<text x="89.2" y="116.4">7</text>
<text x="89.2" y="118.9">8</text>
<text x="117.2" y="116.4">13</text>
<text x="117.2" y="118.9">12</text>
<text x="124.2" y="115">B</text>
<text x="124.2" y="117.5">B</text>
<text x="133.4" y="115">A</text>
<text x="133.4" y="117.5">A</text>
<text x="139.5" y="116.4">7</text>
<text x="139.5" y="118.9">8</text>
<text x="148.3" y="118.9">8</text>
<text x="155.3" y="118.9">7</text>
<text x="161" y="116.4">6</text>
<text x="168" y="116.4">5</text>
<text x="183.2" y="116.4">48</text>
<text x="183.2" y="118.9">49</text>
<text x="190.3" y="115">D4</text>
<text x="190.3" y="117.5">D5</text>
<text x="223.6" y="115">A4</text>
<text x="223.6" y="117.5">A5</text>
<text x="230.9" y="116.4">27</text>
<text x="230.9" y="118.9">28</text>
<text x="296.2" y="116.4">6</text>
<text x="296.2" y="118.9">5</text>
<text x="302" y="115">A</text>
<text x="302" y="117.5">A</text>
<text x="311.2" y="115">B</text>
<text x="311.2" y="117.5">B</text>
<text x="317.3" y="116.4">14</text>
<text x="317.3" y="118.9">15</text>
<text x="89.2" y="121.5">9</text>
<text x="117.3" y="121.5">11</text>
<text x="124.2" y="120">B</text>
<text x="124.2" y="122.6">B</text>
<text x="133.4" y="120">A</text>
<text x="133.4" y="122.6">A</text>
<text x="139.5" y="121.5">9</text>
<text x="161" y="121.5">8</text>
<text x="168" y="121.5">7</text>
<text x="183.2" y="121.5">50</text>
<text x="190.3" y="120">D6</text>
<text x="190.3" y="122.6">D7</text>
<text x="223.6" y="120">A6</text>
<text x="223.6" y="122.6">A7</text>
<text x="223.6" y="125.1">A8</text>
<text x="230.9" y="121.5">29</text>
<text x="230.9" y="124">30</text>
<text x="296.2" y="121.5">7</text>
<text x="302" y="120">A</text>
<text x="302" y="122.6">A</text>
<text x="311.2" y="120">B</text>
<text x="311.2" y="122.6">B</text>
<text x="317.3" y="121.5">13</text>
<text x="117.2" y="129.1">19</text>
<text x="118.4" y="126.5">1</text>
<text x="124.2" y="127.7">DIR</text>
<text x="124.2" y="130.2">OE</text>
<text x="183.2" y="129.1">12</text>
<text x="183.2" y="131.6">17</text>
<text x="183.4" y="126.5">11</text>
<text x="190.3" y="130.2">BUSAK</text>
<text x="190.3" y="127.7">BUSRQ</text>
<text x="222.5" y="130.2">A10</text>
<text x="223.6" y="127.7">A9</text>
<text x="230.9" y="126.5">31</text>
<text x="230.9" y="129.1">32</text>
<text x="230.9" y="131.6">33</text>
<text x="295" y="129.1">19</text>
<text x="296.2" y="126.5">1</text>
<text x="302" y="127.7">DIR</text>
<text x="302" y="130.2">OE</text>
<text x="183.2" y="136.7">52</text>
<text x="190.3" y="137.8">IRQX</text>
<text x="190.3" y="132.7">INH</text>
<text x="222.5" y="135.3">A12</text>
<text x="222.5" y="137.8">A13</text>
<text x="222.6" y="132.7">A11</text>
<text x="230.9" y="134.2">34</text>
<text x="230.9" y="136.7">35</text>
<text x="183.2" y="139.2">61</text>
<text x="190.3" y="140.4">NMI</text>
<text x="222.5" y="140.4">A14</text>
<text x="222.5" y="142.9">A15</text>
<text x="230.9" y="139.2">36</text>
<text x="230.9" y="141.8">37</text>
<text x="183.2" y="144.3">51</text>
<text x="183.2" y="149.4">54</text>
<text x="183.2" y="146.9">53</text>
<text x="190.3" y="145.4">SINT</text>
<text x="190.3" y="148">V0</text>
<text x="222.5" y="148">A17</text>
<text x="222.5" y="145.4">A16</text>
<text x="230.9" y="149.4">40</text>
<text x="230.9" y="146.9">39</text>
<text x="230.9" y="144.3">38</text>
<text x="183.2" y="154.5">56</text>
<text x="183.2" y="151.9">55</text>
<text x="190.3" y="155.6">V3</text>
<text x="190.3" y="153.1">V2</text>
<text x="190.3" y="150.5">V1</text>
<text x="220" y="155.6">IOSEL</text>
<text x="222.5" y="150.5">A18</text>
<text x="222.5" y="153.1">A19</text>
<text x="230.9" y="154.5">18</text>
<text x="230.9" y="151.9">41</text>
<text x="183.2" y="159.6">58</text>
<text x="183.2" y="157">57</text>
<text x="190.3" y="160.7">V5</text>
<text x="190.3" y="158.1">V4</text>
<text x="221.9" y="158.1">CSX</text>
<text x="230.9" y="157">9</text>
<text x="183.2" y="164.6">60</text>
<text x="183.2" y="162.1">59</text>
<text x="190.3" y="165.8">V7</text>
<text x="190.3" y="163.2">V6</text>
<text x="222.6" y="165.8">WR</text>
<text x="223.2" y="163.2">RD</text>
<text x="230.9" y="164.6">20</text>
<text x="230.9" y="162.1">19</text>
<text x="182.4" y="172.3">5*2</text>
<text x="184.4" y="169.7">2</text>
<text x="190.3" y="173.4">+5V</text>
<text x="190.3" y="170.8">+3.3V</text>
<text x="220.9" y="173.4">WAIT</text>
<text x="222" y="170.8">RST</text>
<text x="230.9" y="172.3">16</text>
<text x="230.9" y="169.7">10</text>
<text x="184.4" y="174.8">1</text>
<text x="184.4" y="177.3">7</text>
<text x="184.4" y="179.9">8</text>
<text x="190.3" y="175.9">+12V</text>
<text x="190.3" y="178.5">-12V</text>
<text x="219.1" y="178.5">FETCH</text>
<text x="220.9" y="175.9">HALT</text>
<text x="230.9" y="177.3">14</text>
<text x="230.9" y="174.8">15</text>
<text x="296.2" y="179.9">5</text>
<text x="182.4" y="182.4">3*5</text>
<text x="190.3" y="183.5">0V</text>
<text x="190.3" y="181">+5VSB</text>
<text x="222.1" y="183.5">CLK</text>
<text x="230.9" y="182.4">13</text>
<text x="296.2" y="185">4</text>
<text x="317.3" y="182.4">6</text>
<text x="288.5" y="200.2">5</text>
<text x="304.6" y="200.2">6</text>
<text x="308.9" y="200.2">9</text>
<text x="324.9" y="200.2">8</text>
</g>
<g font-size="2" fill="#808080">
<text x="305.4" y="64">U8.7</text>
<text x="305.4" y="69.1">U8.4</text>
<text x="305.4" y="71.7">U8.5</text>
<text x="305.4" y="66.6">U8.8</text>
<text x="305.4" y="74.2">U8.6</text>
<text x="305.4" y="76.7">U8.1</text>
<text x="305.4" y="79.3">U8.2</text>
<text x="305.4" y="81.8">U8.3</text>
<text x="309" y="86.9">A=B</text>
<text x="127.6" y="104.7">U9.1</text>
<text x="127.6" y="107.2">U9.2</text>
<text x="305.4" y="104.7">U6.1</text>
<text x="305.4" y="107.2">U6.2</text>
<text x="127.6" y="109.8">U9.3</text>
<text x="127.6" y="112.3">U9.4</text>
<text x="305.4" y="109.8">U6.7</text>
<text x="305.4" y="112.3">U6.8</text>
<text x="127.6" y="114.8">U9.5</text>
<text x="127.6" y="117.4">U9.6</text>
<text x="127.6" y="119.9">U9.7</text>
<text x="305.4" y="114.8">U6.3</text>
<text x="305.4" y="117.4">U6.5</text>
<text x="305.4" y="119.9">U6.4</text>
<text x="127.6" y="122.5">U9.8</text>
<text x="305.4" y="122.5">U6.6</text>
<text x="131.2" y="127.5">A=B</text>
<text x="309" y="127.5">A=B</text>
</g>
<g font-size="2" fill="#008080">
<text x="305.1" y="89.4">7.2ns</text>
<text x="127.3" y="130.1">7.2ns</text>
<text x="305.1" y="130.1">7.2ns</text>
<text x="309.8" y="183.4">9ns</text>
<text x="296.4" y="201.2">8ns</text>
<text x="316.7" y="201.2">8ns</text>
</g>
<g font-size="1.6" fill="#808080">
<text x="94.2" y="129.9">CSX/4.2C</text>
<text x="95" y="127.4">RD/2.3C</text>
<text x="163.9" y="137.6">BIRQX/5.5A</text>
<text x="165.2" y="175.7">+12V/3.6B</text>
<text x="338.7" y="183.3">RWCYCLE/5.1E</text>
<text x="163.6" y="201.1">BWAIT/5.4D</text>
<text x="338.5" y="201.1">RST/2.3C</text>
</g>
</svg>
